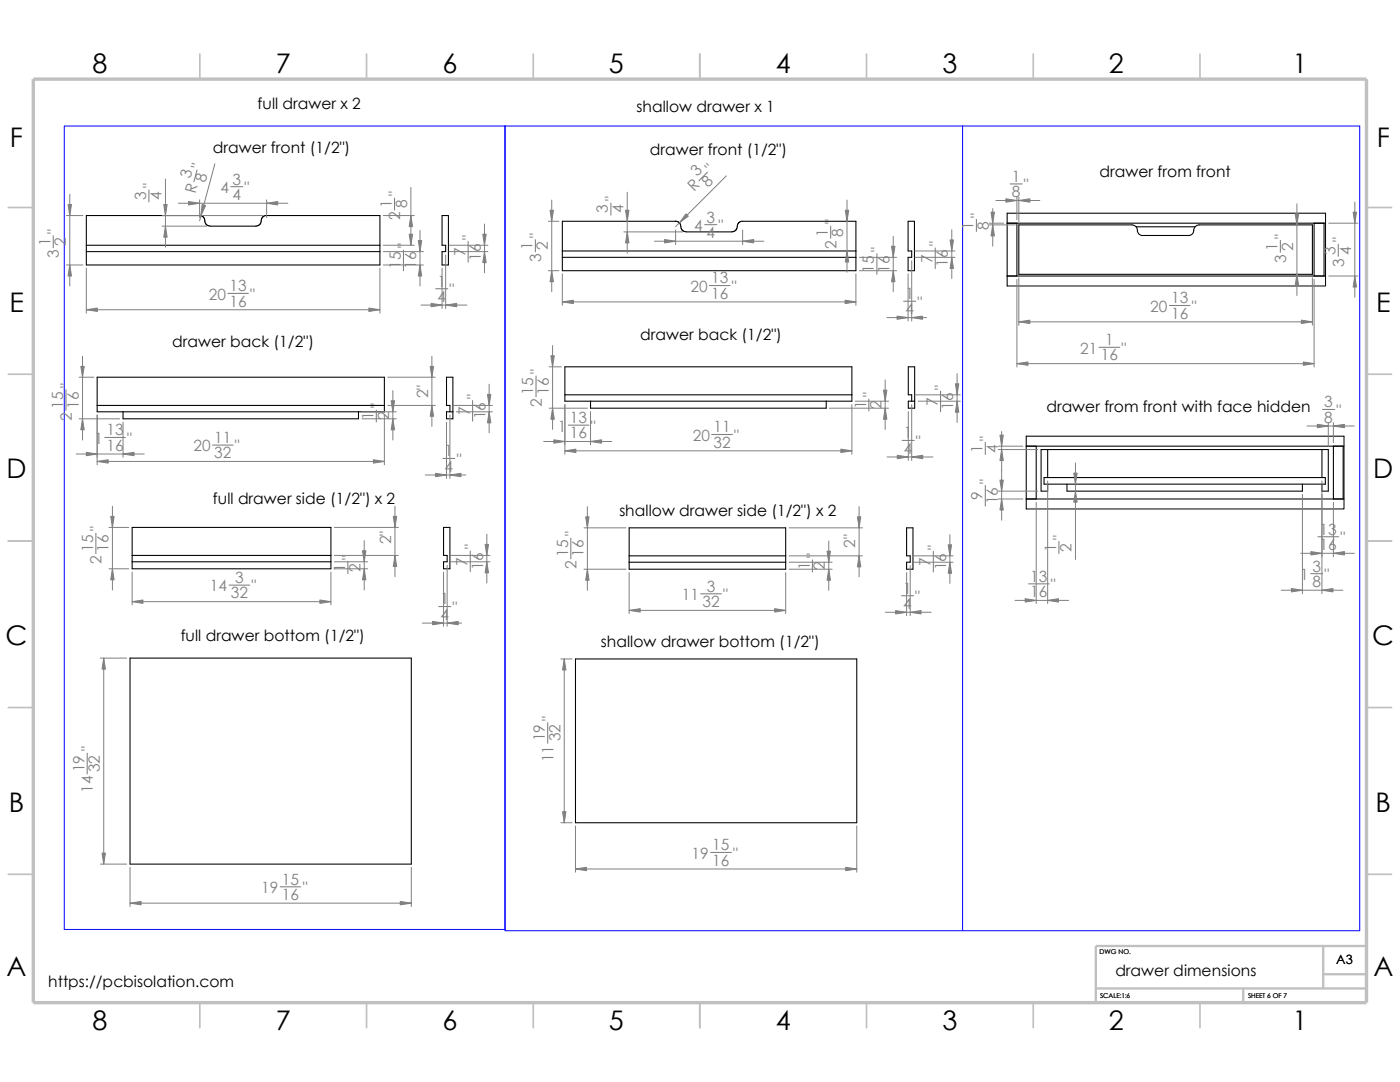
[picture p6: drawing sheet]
<svg xmlns="http://www.w3.org/2000/svg" width="279mm" height="216mm" viewBox="0 0 279 216" stroke-linecap="round" stroke-linejoin="round" font-family="sans-serif">
<g fill="none" stroke="#c0c0c0" stroke-width=".34">
<path d="M39.9 10.8v5M73.2 10.8v5M106.4 10.8v5M139.7 10.8v5M172.9 10.8v5M206.2 10.8v5M239.5 10.8v5M1.7 41.4h4.9M272.7 41.4h5M1.7 74.7h4.9M272.7 74.7h5M1.7 107.9h4.9"/>
<path d="M272.7 107.9h5M1.7 141.2h4.9M272.7 141.2h5M1.7 174.5h4.9M272.7 174.5h5M39.9 200.1v5M73.2 200.1v5M106.4 200.1v5M139.7 200.1v5M172.9 200.1v5M206.2 200.1v5M239.5 200.1v5"/>
</g>
<path d="M218.7 197.2h54M248.1 197.2v2.9M264.1 188.8v8.4M264.1 194.4h8.6M272.7 188.8h-54v11.3" fill="none" stroke="#c0c0c0" stroke-width=".47"/>
<path d="M6.6 15.8h266.1v184.3h-266.1z" fill="none" stroke="#c0c0c0" stroke-width=".68" stroke-linecap="butt"/>
<g fill="none" stroke="#000" stroke-width=".21">
<path d="M17.2 48.9h58.6M17.2 50.2h58.6M39.8 43h-22.6v9.9h58.6v-9.9h-22.9l-.5 .3-.3 .8M39.8 43l.8 .3 .3 .8M40.9 44.1l.3 .8 .8 .2h9.1l.8-.4 .3-.6M88.2 43h1.3v9.9h-1.3v-2.7h.7v-1.3h-.7zM112.2 50.1h58.6M112.2 51.4h58.6M134.8 44.1l.8 .4 .5 1.4 .8 .4 9.4-.1 .7-.4 .4-1.3 .5-.3h22.9v9.8h-58.6v-9.8h22.6M181.2 44.2h1.3v9.8h-1.3v-2.6h.7v-1.3h-.7zM201 55.1h63.5M201 44.5h63.5"/>
<path d="M202.9 44.5v10.6M203.3 44.9h22.6a1.11 1.11 0 0 1 1.1 1.2l.3 .6 .5 .3h9.4a1.05 1.05 0 0 0 1.1-1.3l.2-.5 .8-.3h22.6v9.8h-58.6zM226.7 45.3h11.8M262.3 44.5v10.6M264.2 44.5v10.6M264.5 42.5h-63.5v14.6M19.4 75.3h57.3v6.9h-57.3zM112.7 73.2h57.3v6.9h-57.3zM112.7 78.8h57.3M19.4 80.9h57.3M24.6 82.2v1.4h46.9v-1.4M89.8 82.2v-1.3h-.7v-5.6h1.3v8.3h-1.3v-1.4h1.3"/>
<path d="M117.9 80.1v1.3h47v-1.3M181.9 80.1v-1.3h-.6v-5.6h1.2v8.2h-1.2v-1.3h1.2M204.8 99.6h63.4M204.8 89h63.4M206.8 89v10.6M208.4 95.3h56.1v1.3h-56.1zM209.1 96.6v1.4h-1.3v-8.3h57.3v8.3h-1.3v-1.4M209.1 89.7v5.6M212.9 96.6v1.4h47v-1.4M263.8 89.7v5.6M266.1 89v10.6M268.1 89v10.6"/>
<path d="M268.2 87h-63.4v14.6M26.4 105.2h39.6v8.3h-39.6zM26.4 112.1h39.6M26.4 110.8h39.6M88.5 105.2h1.3v8.3h-1.3v-1.4h.7v-1.3h-.7zM125.6 105.3h31.2v8.3h-31.2zM125.6 110.9h31.2M125.6 112.2h31.2M180.9 105.3h1.3v8.3h-1.3v-1.4h.8v-1.3h-.8zM26 131.3h56.1v41.1h-56.1zM114.9 131.5h56.1v32.7h-56.1z"/>
</g>
<path d="M264.5 42.5v14.6h-63.5M268.2 87v14.6h-63.4" fill="none" stroke="#000" stroke-width=".2"/>
<path d="M100.8 25.1v160.6h170.6v-160.6h-258.6v160.4h88M192.1 25.1v160.6" fill="none" stroke="#00f" stroke-width=".2"/>
<g fill="none" stroke="#808080" stroke-width=".21">
<path d="M29.7 37.9v2.4M39.3 34l-.6 2.3M46.1 37.3h2.3M78.7 39.5v2.4M141.2 34.4l-1.7 1.7M201.6 36.7h2.4M10.6 47v2.4M45.5 58.5h4.1M80.5 49.9v4.1M87 57.6h2.4M93.4 48.2v4.1M106.8 47.8v2.4"/>
<path d="M121.9 40.5v2.4M140.6 44.8h2.4M141.6 57h4.1M165.8 45.1v2.4M175 50.6v4.1M186.6 49.5v4.1M194.9 43.8v2.4M255.5 48v2.3M267.1 48.7v2.4M13.2 77.8v4.1M94.3 79.9v4.1M107 75v4.2"/>
<path d="M173.4 79.6v2.4M180.3 60.1h2.5M187.7 78.1v4.1M219.3 69.3h4.2M233.4 61h4.1M20.9 87.3h4.1M42.4 88.8h4.1M75.1 81.8v2.4M88.4 91.5h2.4M113.4 84.8h4.2M142 86.7h4.2M180 87.9h2.5"/>
<path d="M196.6 88.3v2.4M196.6 96.9v4.1M263.9 81.7h2.5M19.1 106.4v4.1M45.7 116.8h4.1M69.4 112v2.4M93.9 109.9v4.1M113.9 107.4v4.1M139.8 118.5h4.2M162.1 111.7v2.4M179.9 118.9h2.4M186.3 110v4.1"/>
<path d="M205.3 116.5h4.1M211.3 108v2.4M261.6 114.5h2.3M263 107.1h4.2M87.5 121h2.5M17.4 150.3v4.1M109.3 144.2v4.1M55.9 177h4.1M141.8 170.1h4.2"/>
</g>
<g fill="none" stroke="#808080" stroke-width=".2">
<path d="M13.9 38.8v18.3M33 35.7v13.6M39.8 39.9v3.5M42.9 32.7l-3.1 11.4M53.2 39.9v3.5M82 37.4v11.5M110.1 39.9v18.3M125.2 38.4v12.1M144.9 35.1l-10.1 10.1M169 39.9v14.4M202.9 39.3v4.6M203.3 39.3v4.9"/>
<path d="M13.3 43h3.3M13.3 52.9h3.3M17.2 53.5v9M32.3 43h20.2M32.3 45.1h9M35.6 40.6h21.8M75.8 53.5v9M76.5 50.2h8M76.5 48.9h6.2M76.5 43h6.2M76.5 52.9h8M83.8 46v11.1"/>
<path d="M88.2 53.5v8.1M88.9 50.9v10.7M89.6 50.2h7.8M89.6 48.9h7.8M96.7 44.7v9.7M109.4 54h2.1M109.4 44.2h2.1M112.2 54.7v6.2M124.5 46.3h11.8M130.6 48.1h21.8M134.8 45.9v2.9M148.2 45.9v2.9"/>
<path d="M170.8 54.7v6.2M171.5 51.4h7.4M171.5 54h7.4M178.3 47.2v11M181.2 54.7v9.4M181.9 52v12.1M182.6 51.4h8M182.6 50.1h8M189.9 45.8v9.8M197.4 44.5h2.9M197.4 44.9h5.2M198.1 41.6v7.5"/>
<path d="M198.8 40h8.7M202.9 55.8v17.4M203.3 55.4v9.5M258.8 40.7v18.3M261.9 55.4v9.5M262.3 55.8v17.4M265.2 55.1h5.8M265.2 44.5h5.8M270.4 40.3v19M15.8 75.3h3M16.5 71.1v16.7M17.2 61.8h58.6"/>
<path d="M77.4 75.3h9.5M78.4 77.9v9.9M84 60.9h9.2M86.2 71.1v14M97.6 76.7v9.7M109.6 73.2h2.5M110.3 69v16.7M112.2 60.2h58.6M176.7 75.8v9.9M177 63.4h7.9M182.6 78.8h9M191 74.5v9.8"/>
<path d="M202.9 72.6h59.4M203.3 64.2h58.6M15.2 90.6h13.6M15.8 83.6h8.1M19.4 92.1h57.3M19.4 82.8v10M24.6 84.2v7M72.2 82.2h6.9M72.2 83.6h6.9M76.7 82.8v10M77.4 80.9h9.5M84.9 94.8h8.1"/>
<path d="M89.1 84.2v11.3M89.8 82.8v12.7M90.5 80.9h7.8M91.1 82.2h7.2M108.5 88.1h13.6M109.6 81.4h7.6M112.7 90h57.3M112.7 80.7v9.9M117.9 82.1v6.7M165.5 81.4h11.8M170 80.7v9.9M170.7 80.1h6.6"/>
<path d="M177 91.2h9.2M181.3 82.1v9.8M181.9 80.7v11.2M183.2 80.1h8.4M199.2 98h7.9M199.2 99.6h4.9M199.2 89h4.9M199.2 89.7h7.9M199.9 86.1v17.7M209.1 96v24.4M214.6 92.4v19.2M259.9 98.6v19.8"/>
<path d="M260.9 85h9.4M263.8 96v22.4M265.1 84.3v4.8M266.1 84.3v4M21.8 105.2h3.9M21.8 113.5h3.9M22.4 101v16.7M26.4 114.2v6.5M66 114.2v6.5M66.7 112.1h6.7M66.7 110.8h12.8M66.7 105.2h12.8"/>
<path d="M66.7 113.5h6.7M72.7 107.9v9.8M78.8 101v14.1M88.5 114.2v10.8M89.2 112.8v12.2M89.9 112.1h7.9M89.9 110.8h7.9M97.2 106.6v9.7M116.5 113.6h8.4M116.5 105.3h8.4M117.2 101.1v16.7M125.6 114.3v8.1"/>
<path d="M156.8 114.3v8.1M157.5 113.6h8.6M157.5 112.2h8.6M157.5 105.3h14.6M157.5 110.9h14.6M165.4 107.9v9.9M171.4 101.1v14M180.9 114.3v8.6M181.7 112.9v10M182.3 112.2h7.9M182.3 110.9h7.9M189.6 106.7v9.7"/>
<path d="M202.6 119.8h10.7M206.8 100.2v20.2M255.7 117.8h12.3M259.6 110.4h10.7M266.1 100.2v10.9M20 131.3h5.3M20.7 131.3v41.1M26.4 120.1h39.6M84.3 124.3h7.8M111.9 131.5h2.3M112.6 131.5v32.7M125.6 121.8h31.2"/>
<path d="M176.7 122.2h9.1M20 172.4h5.3M26 173.1v7.8M82.1 173.1v7.8M111.9 164.2h2.3M114.9 173.4h56.1M114.9 164.8v9.2M171 164.8v9.2M26 180.2h56.1"/>
</g>
<g fill="#808080" stroke="#808080" stroke-width=".2">
<path d="M270.4 55.1l.3 2.2h-.7z"/>
<path d="M270 42.3h.7l-.3 2.2z"/>
<path d="M197.8 42.3h.7l-.4 2.2z"/>
<path d="M198.1 44.9l.4 2.2h-.7z"/>
<path d="M203.3 40l2.2-.3v.6z"/>
<path d="M200.7 39.7l2.2 .3-2.2 .3z"/>
<path d="M260.1 72.2l2.2 .4-2.2 .3z"/>
<path d="M202.9 72.6l2.2-.4v.7z"/>
<path d="M259.7 63.9l2.2 .3-2.2 .4z"/>
<path d="M203.3 64.2l2.2-.3v.7z"/>
<path d="M258.8 54.7l.4 2.2h-.7z"/>
<path d="M258.5 42.7h.7l-.4 2.2z"/>
<path d="M89.8 94.8l2.2-.4v.7z"/>
<path d="M86.9 94.4l2.2 .4-2.2 .3z"/>
<path d="M97.6 82.2l.4 2.2h-.7z"/>
<path d="M97.3 78.7h.7l-.4 2.2z"/>
<path d="M181.9 91.2l2.2-.4v.7z"/>
<path d="M179.1 90.8l2.2 .4-2.2 .3z"/>
<path d="M191 80.1l.3 2.2h-.6z"/>
<path d="M190.7 76.6h.6l-.3 2.2z"/>
<path d="M181.9 63.4l2.2-.3v.6z"/>
<path d="M179 63.1l2.2 .3-2.2 .3z"/>
<path d="M189.9 51.4l.4 2.2h-.7z"/>
<path d="M189.6 47.9h.7l-.4 2.2z"/>
<path d="M124.8 42h.7l-.3 2.2z"/>
<path d="M109.8 42h.6l-.3 2.2z"/>
<path d="M125.2 46.3l.3 2.2h-.7z"/>
<path d="M136.9 42.7l.5 .4-1.8 1.3z"/>
<path d="M132.6 47.8l2.2 .3-2.2 .4z"/>
<path d="M168.7 42h.7l-.4 2.2z"/>
<path d="M148.2 48.1l2.2-.3v.7z"/>
<path d="M169 50.1l.4 2.2h-.7z"/>
<path d="M178.3 54l.3 2.2h-.7z"/>
<path d="M110.1 54l.3 2.2h-.6z"/>
<path d="M177.9 49.1h.7l-.3 2.3z"/>
<path d="M168.7 59.9l2.1 .3-2.1 .4z"/>
<path d="M112.2 60.2l2.2-.3v.7z"/>
<path d="M167.8 89.6l2.2 .4-2.2 .3z"/>
<path d="M112.7 90l2.2-.4v.7z"/>
<path d="M110.5 87.8l2.2 .3-2.2 .3z"/>
<path d="M117.9 88.1l2.2-.3v.6z"/>
<path d="M110.3 81.4l.3 2.3h-.7z"/>
<path d="M109.9 71h.7l-.3 2.2z"/>
<path d="M176.3 77.9h.7l-.3 2.2z"/>
<path d="M176.7 81.4l.3 2.3h-.7z"/>
<path d="M204.6 119.5l2.2 .3-2.2 .3z"/>
<path d="M209.1 119.8l2.1-.3v.6z"/>
<path d="M199.6 95.8h.6l-.3 2.2z"/>
<path d="M199.9 99.6l.3 2.2h-.6z"/>
<path d="M214.3 94.4h.7l-.4 2.2z"/>
<path d="M214.6 98l.4 2.2h-.7z"/>
<path d="M199.6 86.8h.6l-.3 2.2z"/>
<path d="M199.9 89.7l.3 2.2h-.6z"/>
<path d="M266.1 85l2.2-.3v.6z"/>
<path d="M262.9 84.7l2.2 .3-2.2 .3z"/>
<path d="M266.1 110.4l2.2-.3v.6z"/>
<path d="M261.6 110.1l2.2 .3-2.2 .3z"/>
<path d="M263.8 117.8l2.2-.4v.7z"/>
<path d="M257.7 117.4l2.2 .4-2.2 .3z"/>
<path d="M165.4 113.6l.3 2.2h-.6z"/>
<path d="M165.1 110h.6l-.3 2.2z"/>
<path d="M117.2 113.6l.4 2.2h-.7z"/>
<path d="M116.9 103.1h.7l-.4 2.2z"/>
<path d="M154.6 121.5l2.2 .3-2.2 .3z"/>
<path d="M125.6 121.8l2.2-.3v.6z"/>
<path d="M171.4 110.9l.4 2.2h-.7z"/>
<path d="M171.1 103.1h.7l-.4 2.2z"/>
<path d="M89.2 124.3l2.2-.3v.7z"/>
<path d="M86.3 124l2.2 .3-2.2 .4z"/>
<path d="M97.2 112.1l.3 2.2h-.7z"/>
<path d="M96.8 108.6h.7l-.3 2.2z"/>
<path d="M96.7 50.2l.3 2.2h-.6z"/>
<path d="M96.4 46.7h.6l-.3 2.2z"/>
<path d="M88.9 60.9l2.2-.4v.7z"/>
<path d="M86 60.5l2.2 .4-2.2 .3z"/>
<path d="M181.7 122.2l2.1-.4v.7z"/>
<path d="M178.7 121.8l2.2 .4-2.2 .3z"/>
<path d="M189.6 112.2l.3 2.2h-.7z"/>
<path d="M189.2 108.7h.7l-.3 2.2z"/>
<path d="M19.4 92.1l2.2-.4v.7z"/>
<path d="M74.5 91.7l2.2 .4-2.2 .3z"/>
<path d="M78.4 83.6l.3 2.2h-.6z"/>
<path d="M78.1 80h.6l-.3 2.2z"/>
<path d="M86.2 80.9l.3 2.2h-.6z"/>
<path d="M85.9 73.1h.6l-.3 2.2z"/>
<path d="M16.1 73.1h.7l-.3 2.2z"/>
<path d="M16.5 83.6l.3 2.2h-.7z"/>
<path d="M17.2 90.3l2.2 .3-2.2 .3z"/>
<path d="M24.6 90.6l2.2-.3v.6z"/>
<path d="M79.9 179.9l2.2 .3-2.2 .4z"/>
<path d="M26 180.2l2.2-.3v.7z"/>
<path d="M20.4 170.2h.6l-.3 2.2z"/>
<path d="M20.7 131.3l.3 2.2h-.6z"/>
<path d="M114.9 173.4l2.2-.3v.6z"/>
<path d="M168.8 173.1l2.2 .3-2.2 .3z"/>
<path d="M112.6 131.5l.3 2.2h-.6z"/>
<path d="M112.3 162h.6l-.3 2.2z"/>
<path d="M13.6 40.8h.7l-.4 2.2z"/>
<path d="M17.2 61.8l2.2-.3v.6z"/>
<path d="M13.9 52.9l.4 2.2h-.7z"/>
<path d="M40.3 40.8l.7 .2-.9 2.1z"/>
<path d="M37.6 40.2l2.2 .4-2.2 .3z"/>
<path d="M32.7 40.8h.7l-.4 2.2z"/>
<path d="M53.2 40.6l2.2-.4v.7z"/>
<path d="M33 45.1l.4 2.2h-.7z"/>
<path d="M83.8 52.9l.4 2.2h-.7z"/>
<path d="M73.6 61.5l2.2 .3-2.2 .3z"/>
<path d="M83.5 48h.7l-.4 2.2z"/>
<path d="M81.7 46.7h.6l-.3 2.2z"/>
<path d="M82 43l.3 2.2h-.6z"/>
<path d="M78.5 103h.7l-.4 2.2z"/>
<path d="M78.8 110.8l.4 2.2h-.7z"/>
<path d="M22.1 103h.7l-.4 2.2z"/>
<path d="M22.4 113.5l.4 2.2h-.7z"/>
<path d="M72.7 113.5l.3 2.2h-.7z"/>
<path d="M72.3 109.9h.7l-.3 2.2z"/>
<path d="M63.8 119.7l2.2 .4-2.2 .3z"/>
<path d="M26.4 120.1l2.1-.4v.7z"/>
</g>
<g font-size="5.4">
<text x="18.5" y="14.5">8</text>
<text x="55" y="14.5">7</text>
<text x="88.3" y="14.5">6</text>
<text x="121.5" y="14.5">5</text>
<text x="154.8" y="14.5">4</text>
<text x="188.1" y="14.5">3</text>
<text x="221.3" y="14.5">2</text>
<text x="257.9" y="14.5">1</text>
<text x="2" y="29.4">F</text>
<text x="274.8" y="29.4">F</text>
<text x="1.9" y="62.2">E</text>
<text x="274.6" y="62.2">E</text>
<text x="1.3" y="95.5">D</text>
<text x="274" y="95.5">D</text>
<text x="1.1" y="128.7">C</text>
<text x="273.9" y="128.7">C</text>
<text x="1.7" y="162">B</text>
<text x="274.5" y="162">B</text>
<text x="1.3" y="194.7">A</text>
<text x="274.1" y="194.7">A</text>
<text x="18.5" y="205.4">8</text>
<text x="55" y="205.4">7</text>
<text x="88.3" y="205.4">6</text>
<text x="121.5" y="205.4">5</text>
<text x="154.8" y="205.4">4</text>
<text x="188.1" y="205.4">3</text>
<text x="221.3" y="205.4">2</text>
<text x="257.9" y="205.4">1</text>
</g>
<g font-size="3.1">
<text x="51.4" y="21.8">full drawer x 2</text>
<text x="127" y="22.3">shallow drawer x 1</text>
<text x="42.5" y="30.5">drawer front (1/2&quot;)</text>
<text x="129.7" y="30.9">drawer front (1/2&quot;)</text>
<text x="219.5" y="35.3">drawer from front</text>
<text x="34.4" y="69.3">drawer back (1/2&quot;)</text>
<text x="127.8" y="67.9">drawer back (1/2&quot;)</text>
<text x="208.8" y="82.2">drawer from front with face hidden</text>
<text x="42.5" y="100.5">full drawer side (1/2&quot;) x 2</text>
<text x="123.6" y="103">shallow drawer side (1/2&quot;) x 2</text>
<text x="36.1" y="127.9">full drawer bottom (1/2&quot;)</text>
<text x="119.9" y="129">shallow drawer bottom (1/2&quot;)</text>
<text x="9.6" y="196.8">https://pcbisolation.com</text>
<text x="222.6" y="194.7">drawer dimensions</text>
</g>
<g font-size="3.1" fill="#808080">
<text x="38" y="35.7" transform="rotate(-75 38 35.7)">3</text>
<text x="40.3" y="33.9" transform="rotate(-75 40.3 33.9)">&quot;</text>
<text x="139.2" y="35.3" transform="rotate(-45 139.2 35.3)">3</text>
<text x="142.1" y="34.8" transform="rotate(-45 142.1 34.8)">&quot;</text>
<text x="29.2" y="40" transform="rotate(-90 29.2 40)">3</text>
<text x="30.9" y="37.5" transform="rotate(-90 30.9 37.5)">&quot;</text>
<text x="32.3" y="40" transform="rotate(-90 32.3 40)">4</text>
<text x="39" y="38.7" transform="rotate(-75 39 38.7)">R</text>
<text x="41" y="36.5" transform="rotate(-75 41 36.5)">8</text>
<text x="44" y="38.6">4</text>
<text x="46.4" y="39.9">4</text>
<text x="46.4" y="36.8">3</text>
<text x="48.8" y="38.6">&quot;</text>
<text x="78.2" y="41.6" transform="rotate(-90 78.2 41.6)">1</text>
<text x="79.9" y="39.2" transform="rotate(-90 79.9 39.2)">&quot;</text>
<text x="81.2" y="41.6" transform="rotate(-90 81.2 41.6)">8</text>
<text x="123.1" y="40.2" transform="rotate(-90 123.1 40.2)">&quot;</text>
<text x="138.6" y="38.3" transform="rotate(-45 138.6 38.3)">R</text>
<text x="141.4" y="37.4" transform="rotate(-45 141.4 37.4)">8</text>
<text x="201.9" y="39.4">8</text>
<text x="201.9" y="36.3">1</text>
<text x="204.3" y="38">&quot;</text>
<text x="11.8" y="46.7" transform="rotate(-90 11.8 46.7)">&quot;</text>
<text x="79.9" y="44" transform="rotate(-90 79.9 44)">2</text>
<text x="94.6" y="47.8" transform="rotate(-90 94.6 47.8)">&quot;</text>
<text x="108" y="47.5" transform="rotate(-90 108 47.5)">&quot;</text>
<text x="121.3" y="42.5" transform="rotate(-90 121.3 42.5)">3</text>
<text x="124.4" y="42.5" transform="rotate(-90 124.4 42.5)">4</text>
<text x="138.5" y="46.1">4</text>
<text x="141" y="47.5">4</text>
<text x="141" y="44.4">3</text>
<text x="143.4" y="46.1">&quot;</text>
<text x="165.2" y="47.2" transform="rotate(-90 165.2 47.2)">1</text>
<text x="166.9" y="44.8" transform="rotate(-90 166.9 44.8)">&quot;</text>
<text x="168.3" y="47.2" transform="rotate(-90 168.3 47.2)">8</text>
<text x="194.3" y="45.8" transform="rotate(-90 194.3 45.8)">1</text>
<text x="196" y="43.4" transform="rotate(-90 196 43.4)">&quot;</text>
<text x="197.4" y="45.8" transform="rotate(-90 197.4 45.8)">8</text>
<text x="256.7" y="47.6" transform="rotate(-90 256.7 47.6)">&quot;</text>
<text x="10.1" y="49.1" transform="rotate(-90 10.1 49.1)">1</text>
<text x="11.8" y="51.5" transform="rotate(-90 11.8 51.5)">3</text>
<text x="13.2" y="49.1" transform="rotate(-90 13.2 49.1)">2</text>
<text x="80" y="53.7" transform="rotate(-90 80 53.7)">15</text>
<text x="81.7" y="49.6" transform="rotate(-90 81.7 49.6)">&quot;</text>
<text x="83.1" y="53.7" transform="rotate(-90 83.1 53.7)">16</text>
<text x="92.9" y="51.1" transform="rotate(-90 92.9 51.1)">7</text>
<text x="95.9" y="52" transform="rotate(-90 95.9 52)">16</text>
<text x="106.3" y="49.9" transform="rotate(-90 106.3 49.9)">1</text>
<text x="108" y="52.3" transform="rotate(-90 108 52.3)">3</text>
<text x="109.3" y="49.9" transform="rotate(-90 109.3 49.9)">2</text>
<text x="166.9" y="49.6" transform="rotate(-90 166.9 49.6)">2</text>
<text x="176.2" y="50.3" transform="rotate(-90 176.2 50.3)">&quot;</text>
<text x="186.1" y="52.4" transform="rotate(-90 186.1 52.4)">7</text>
<text x="187.8" y="49.1" transform="rotate(-90 187.8 49.1)">&quot;</text>
<text x="189.2" y="53.3" transform="rotate(-90 189.2 53.3)">16</text>
<text x="255" y="50" transform="rotate(-90 255 50)">1</text>
<text x="256.7" y="52.4" transform="rotate(-90 256.7 52.4)">3</text>
<text x="258.1" y="50" transform="rotate(-90 258.1 50)">2</text>
<text x="266.5" y="50.8" transform="rotate(-90 266.5 50.8)">3</text>
<text x="268.2" y="53.2" transform="rotate(-90 268.2 53.2)">3</text>
<text x="268.2" y="48.4" transform="rotate(-90 268.2 48.4)">&quot;</text>
<text x="269.6" y="50.8" transform="rotate(-90 269.6 50.8)">4</text>
<text x="41.6" y="59.8">20</text>
<text x="45.8" y="58.1">13</text>
<text x="49.9" y="59.8">&quot;</text>
<text x="87.3" y="57.2">1</text>
<text x="89.7" y="58.9">&quot;</text>
<text x="137.8" y="58.3">20</text>
<text x="141.9" y="56.6">13</text>
<text x="141.9" y="59.6">16</text>
<text x="146" y="58.3">&quot;</text>
<text x="174.4" y="54.4" transform="rotate(-90 174.4 54.4)">15</text>
<text x="177.5" y="54.4" transform="rotate(-90 177.5 54.4)">16</text>
<text x="180.7" y="59.7">1</text>
<text x="45.8" y="61.2">16</text>
<text x="87.3" y="60.2">4</text>
<text x="180.7" y="62.7">4</text>
<text x="183.1" y="61.4">&quot;</text>
<text x="229.6" y="62.2">20</text>
<text x="233.7" y="63.6">16</text>
<text x="233.7" y="60.5">13</text>
<text x="237.8" y="62.2">&quot;</text>
<text x="215.6" y="70.6">21</text>
<text x="219.7" y="71.9">16</text>
<text x="220.6" y="68.9">1</text>
<text x="223.8" y="70.6">&quot;</text>
<text x="14.3" y="77.4" transform="rotate(-90 14.3 77.4)">&quot;</text>
<text x="108.1" y="74.7" transform="rotate(-90 108.1 74.7)">&quot;</text>
<text x="188.9" y="77.7" transform="rotate(-90 188.9 77.7)">&quot;</text>
<text x="12.6" y="81.5" transform="rotate(-90 12.6 81.5)">15</text>
<text x="14.3" y="84" transform="rotate(-90 14.3 84)">2</text>
<text x="15.7" y="81.5" transform="rotate(-90 15.7 81.5)">16</text>
<text x="74.5" y="83.9" transform="rotate(-90 74.5 83.9)">1</text>
<text x="76.2" y="81.5" transform="rotate(-90 76.2 81.5)">&quot;</text>
<text x="77.6" y="83.9" transform="rotate(-90 77.6 83.9)">2</text>
<text x="85.4" y="79.5" transform="rotate(-90 85.4 79.5)">2&quot;</text>
<text x="93.8" y="82.8" transform="rotate(-90 93.8 82.8)">7</text>
<text x="95.5" y="79.6" transform="rotate(-90 95.5 79.6)">&quot;</text>
<text x="96.9" y="83.7" transform="rotate(-90 96.9 83.7)">16</text>
<text x="106.4" y="78.8" transform="rotate(-90 106.4 78.8)">15</text>
<text x="108.1" y="81.2" transform="rotate(-90 108.1 81.2)">2</text>
<text x="109.5" y="78.8" transform="rotate(-90 109.5 78.8)">16</text>
<text x="172.8" y="81.7" transform="rotate(-90 172.8 81.7)">1</text>
<text x="174.5" y="79.3" transform="rotate(-90 174.5 79.3)">&quot;</text>
<text x="175.9" y="81.7" transform="rotate(-90 175.9 81.7)">2</text>
<text x="187.2" y="81" transform="rotate(-90 187.2 81)">7</text>
<text x="190.2" y="81.8" transform="rotate(-90 190.2 81.8)">16</text>
<text x="264.3" y="81.3">3</text>
<text x="266.7" y="83">&quot;</text>
<text x="18.8" y="88.6">1</text>
<text x="21.3" y="86.9">13</text>
<text x="21.3" y="90">16</text>
<text x="25.4" y="88.6">&quot;</text>
<text x="42.8" y="88.3">11</text>
<text x="111.3" y="86.1">1</text>
<text x="113.7" y="87.5">16</text>
<text x="113.7" y="84.4">13</text>
<text x="117.9" y="86.1">&quot;</text>
<text x="138.2" y="88">20</text>
<text x="142.4" y="89.3">32</text>
<text x="142.4" y="86.3">11</text>
<text x="146.5" y="88">&quot;</text>
<text x="180.4" y="87.5">1</text>
<text x="182.8" y="89.2">&quot;</text>
<text x="197.8" y="87.9" transform="rotate(-90 197.8 87.9)">&quot;</text>
<text x="264.3" y="84.4">8</text>
<text x="38.6" y="90.1">20</text>
<text x="42.8" y="91.4">32</text>
<text x="46.9" y="90.1">&quot;</text>
<text x="88.7" y="91.1">1</text>
<text x="88.7" y="94.1">4</text>
<text x="91.1" y="92.8">&quot;</text>
<text x="180.4" y="90.6">4</text>
<text x="196" y="90.3" transform="rotate(-90 196 90.3)">1</text>
<text x="199.1" y="90.3" transform="rotate(-90 199.1 90.3)">4</text>
<text x="196" y="99.8" transform="rotate(-90 196 99.8)">9</text>
<text x="197.8" y="96.5" transform="rotate(-90 197.8 96.5)">&quot;</text>
<text x="199.1" y="100.6" transform="rotate(-90 199.1 100.6)">16</text>
<text x="20.3" y="106" transform="rotate(-90 20.3 106)">&quot;</text>
<text x="115.1" y="107" transform="rotate(-90 115.1 107)">&quot;</text>
<text x="212.5" y="107.7" transform="rotate(-90 212.5 107.7)">&quot;</text>
<text x="263.4" y="106.7">13</text>
<text x="18.6" y="110.2" transform="rotate(-90 18.6 110.2)">15</text>
<text x="20.3" y="112.6" transform="rotate(-90 20.3 112.6)">2</text>
<text x="21.7" y="110.2" transform="rotate(-90 21.7 110.2)">16</text>
<text x="70.6" y="111.7" transform="rotate(-90 70.6 111.7)">&quot;</text>
<text x="78.1" y="108.6" transform="rotate(-90 78.1 108.6)">2&quot;</text>
<text x="93.3" y="112.9" transform="rotate(-90 93.3 112.9)">7</text>
<text x="95" y="109.6" transform="rotate(-90 95 109.6)">&quot;</text>
<text x="96.4" y="113.7" transform="rotate(-90 96.4 113.7)">16</text>
<text x="113.4" y="111.2" transform="rotate(-90 113.4 111.2)">15</text>
<text x="115.1" y="113.6" transform="rotate(-90 115.1 113.6)">2</text>
<text x="116.5" y="111.2" transform="rotate(-90 116.5 111.2)">16</text>
<text x="161.6" y="113.7" transform="rotate(-90 161.6 113.7)">1</text>
<text x="163.3" y="111.4" transform="rotate(-90 163.3 111.4)">&quot;</text>
<text x="164.6" y="113.7" transform="rotate(-90 164.6 113.7)">2</text>
<text x="170.7" y="109.4" transform="rotate(-90 170.7 109.4)">2&quot;</text>
<text x="185.7" y="112.9" transform="rotate(-90 185.7 112.9)">7</text>
<text x="187.4" y="109.7" transform="rotate(-90 187.4 109.7)">&quot;</text>
<text x="188.8" y="113.8" transform="rotate(-90 188.8 113.8)">16</text>
<text x="210.8" y="110.1" transform="rotate(-90 210.8 110.1)">1</text>
<text x="213.9" y="110.1" transform="rotate(-90 213.9 110.1)">2</text>
<text x="263.4" y="109.8">16</text>
<text x="267.5" y="108.4">&quot;</text>
<text x="41.9" y="118">14</text>
<text x="46.1" y="119.4">32</text>
<text x="46.9" y="116.3">3</text>
<text x="50.2" y="118">&quot;</text>
<text x="68.9" y="114" transform="rotate(-90 68.9 114)">1</text>
<text x="71.9" y="114" transform="rotate(-90 71.9 114)">2</text>
<text x="136" y="119.8">11</text>
<text x="141.1" y="118.1">3</text>
<text x="144.3" y="119.8">&quot;</text>
<text x="180.3" y="118.4">1</text>
<text x="205.6" y="116.1">13</text>
<text x="205.6" y="119.2">16</text>
<text x="209.7" y="117.8">&quot;</text>
<text x="259.5" y="115.7">1</text>
<text x="261.9" y="114">3</text>
<text x="261.9" y="117.1">8</text>
<text x="264.3" y="115.7">&quot;</text>
<text x="87.9" y="120.6">1</text>
<text x="87.9" y="123.7">4</text>
<text x="90.3" y="122.3">&quot;</text>
<text x="140.2" y="121.2">32</text>
<text x="180.3" y="121.5">4</text>
<text x="182.7" y="120.1">&quot;</text>
<text x="110.4" y="143.8" transform="rotate(-90 110.4 143.8)">&quot;</text>
<text x="18.5" y="149.9" transform="rotate(-90 18.5 149.9)">&quot;</text>
<text x="108.8" y="148" transform="rotate(-90 108.8 148)">19</text>
<text x="111.8" y="148" transform="rotate(-90 111.8 148)">32</text>
<text x="16.8" y="154.1" transform="rotate(-90 16.8 154.1)">19</text>
<text x="19.9" y="154.1" transform="rotate(-90 19.9 154.1)">32</text>
<text x="110.4" y="152.1" transform="rotate(-90 110.4 152.1)">11</text>
<text x="18.5" y="158.2" transform="rotate(-90 18.5 158.2)">14</text>
<text x="138" y="171.4">19</text>
<text x="142.2" y="169.7">15</text>
<text x="142.2" y="172.8">16</text>
<text x="146.3" y="171.4">&quot;</text>
<text x="52.1" y="178.2">19</text>
<text x="56.3" y="176.5">15</text>
<text x="56.3" y="179.6">16</text>
<text x="60.4" y="178.2">&quot;</text>
</g>
<text font-size="2.5" x="266.7" y="192.4">A3</text>
<g font-size="1.3">
<text x="219.5" y="190.5">DWG NO.</text>
<text x="219.5" y="199.2">SCALE:1:6</text>
<text x="249.1" y="199.2">SHEET 6 OF 7</text>
</g>
</svg>
